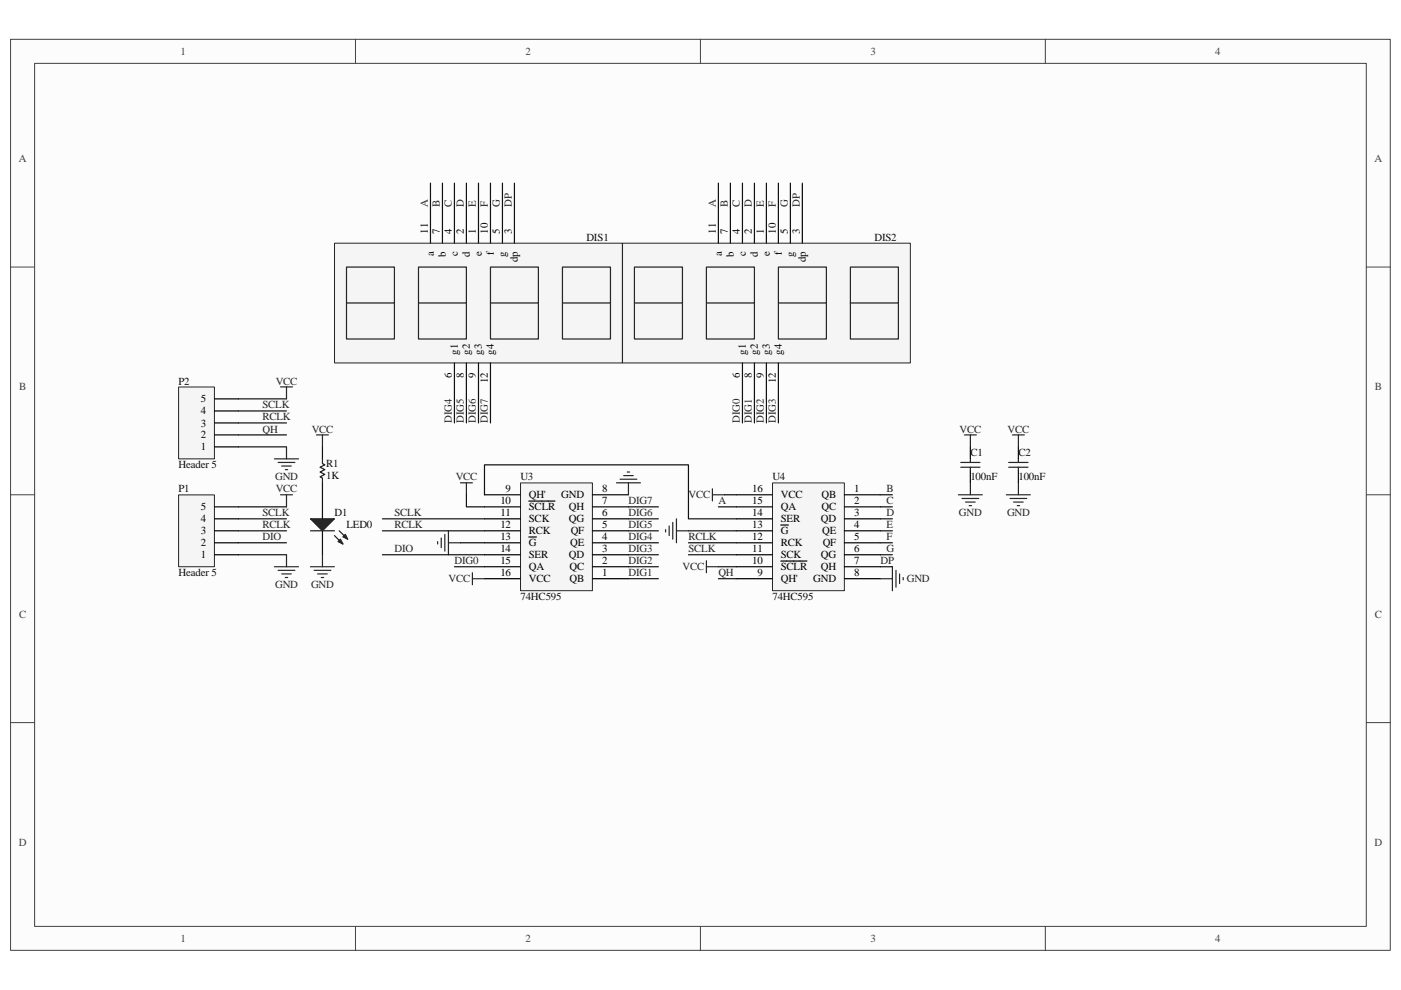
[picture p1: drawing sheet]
<svg xmlns="http://www.w3.org/2000/svg" width="297mm" height="210mm" viewBox="0 0 297 210" stroke-linecap="round" stroke-linejoin="round" font-family="sans-serif">
<path d="M2.3 8.4h292.5v193.2h-292.5z" fill="#fcfcfc"/>
<path d="M2.2 8.3h292.6v193.3h-292.6z" fill="none" stroke="#404040" stroke-width=".21"/>
<path d="M7.4 13.5h282.3v183h-282.3z" fill="#fcfcfc"/>
<g fill="none" stroke="#404040" stroke-width=".21">
<path d="M7.3 13.4h282.4v183.1h-282.4zM75.4 8.3v5.1M148.5 8.3v5.1M221.6 8.3v5.1M2.2 56.6h5.1M289.7 56.6h5.1M2.2 104.9h5.1M289.7 104.9h5.1M2.2 153.3h5.1M289.7 153.3h5.1M75.4 196.5v5.1M148.5 196.5v5.1"/>
<path d="M221.6 196.5v5.1"/>
</g>
<path d="M110.4 102.4h15.2v22.9h-15.2z" fill="#f5f5f5"/>
<path d="M110.4 102.4h15.2v22.9h-15.2z" fill="none" stroke="#262626" stroke-width=".21"/>
<g fill="none" stroke="#000" stroke-width=".25">
<path d="M102.7 117.7h7.6M102.7 115.1h7.6M102.7 112.6h7.6M102.7 110h7.6M102.7 107.5h7.6M102.7 104.9h7.6M112.1 106.3h5.6M112.1 113.9h1.6M125.6 117.7h7.6M125.6 115.1h7.6M125.6 112.6h7.6M125.6 110h7.6"/>
<path d="M125.6 107.5h7.6M125.6 104.9h7.6M102.7 122.7h7.6M102.7 120.2h7.6M125.6 122.7h7.6M125.6 120.2h7.6"/>
</g>
<path d="M163.8 102.4h15.2v22.9h-15.2z" fill="#f5f5f5"/>
<path d="M163.8 102.4h15.2v22.9h-15.2z" fill="none" stroke="#262626" stroke-width=".21"/>
<g fill="none" stroke="#000" stroke-width=".25">
<path d="M156.1 104.9h7.7M156.1 107.5h7.7M156.1 110h7.7M156.1 112.6h7.7M156.1 115.1h7.7M156.1 117.7h7.7M165.5 119h5.6M165.5 111.4h1.6M179 104.9h7.7M179 107.5h7.7M179 110h7.7M179 112.6h7.7"/>
<path d="M179 115.1h7.7M179 117.7h7.7M156.1 120.2h7.7M156.1 122.7h7.7M179 120.2h7.7M179 122.7h7.7"/>
</g>
<g fill="none" stroke="#262626" stroke-width=".25">
<path d="M92.8 114.9v.5M93.6 114.1v2M94.3 113.3v3.6M95.1 115.1h2.5M95.1 112.6v5.1M97.6 102.4h2.6M98.9 102.4v2.5M130.7 102.4h5.1M131.5 101.6h3.5M132.2 100.9h2.1M133 100.1h.5M133.2 102.4v2.5"/>
<path d="M141.1 112.3v.5M141.9 111.6v2M142.6 110.8v3.6M143.4 110v5.1M143.4 112.6h2.6M149.8 118.9v2.6M151 103.7v2.5M151 104.9h2.6M100.2 122.7h2.5M100.2 121.5v2.5M149.8 120.2h2.5M186.7 122.7h2.5"/>
<path d="M189.2 120.2v5.1M190 121v3.5M190.7 121.7v2.1M191.5 122.5v.5"/>
</g>
<g fill="none" stroke="#0e0e0e" stroke-width=".25">
<path d="M91.3 38.8v5.1M93.8 38.8v5.1M96.3 38.8v5.1M98.9 38.8v5.1M101.4 38.8v5.1M104 38.8v5.1M106.5 38.8v5.1M109.1 38.8v5.1M157.4 84.6v5.1M160 84.6v5.1M162.5 84.6v5.1M165 84.6v5.1"/>
<path d="M81.1 112.6h21.6M97.6 115.1h5.1M98.9 104.9v2.6h3.8M102.7 104.9v-6.3h43.3v11.4h10.1M133.2 115.1h6.4M133.2 107.5h6.4M133.2 110h6.4M133.2 112.6h6.4M133.2 117.7h6.4M146 115.1h10.1M146 117.7h10.1M146 112.6h10.1"/>
<path d="M152.3 107.5h3.8M153.6 104.9h2.5M186.7 115.1h2.5M186.7 107.5h2.5M186.7 110h2.5M186.7 112.6h2.5M186.7 117.7h2.5M186.7 104.9h2.5M96.3 120.2h6.4M133.2 120.2h6.4M133.2 122.7h6.4M186.7 120.2h2.5"/>
</g>
<path d="M70.9 51.6h61v25.4h-61z" fill="#f5f5f5"/>
<path d="M70.9 51.6h61v25.4h-61z" fill="none" stroke="#262626" stroke-width=".21"/>
<path d="M73.5 56.6h10.1v7.7h-10.1zM88.7 56.6h10.2v7.7h-10.2zM104 56.6h10.1v7.7h-10.1zM119.2 56.6h10.2v7.7h-10.2zM73.5 64.3v7.6h10.1v-7.6M88.7 64.3v7.6h10.2v-7.6M104 64.3v7.6h10.1v-7.6M119.2 64.3v7.6h10.2v-7.6" fill="none" stroke="#1c1c1c" stroke-width=".25"/>
<path d="M91.3 43.9v7.7M93.8 43.9v7.7M96.3 43.9v7.7M98.9 43.9v7.7M101.4 43.9v7.7M104 43.9v7.7M106.5 43.9v7.7M109.1 43.9v7.7M96.3 77v7.6M98.9 77v7.6M101.4 77v7.6M104 77v7.6" fill="none" stroke="#000" stroke-width=".25"/>
<path d="M81.1 110h21.6M81.1 117.7h21.6" fill="none" stroke="#0e0e0e" stroke-width=".25"/>
<path d="M132 51.6h61v25.4h-61z" fill="#f5f5f5"/>
<path d="M132 51.6h61v25.4h-61z" fill="none" stroke="#262626" stroke-width=".21"/>
<path d="M134.5 56.6h10.2v7.7h-10.2zM149.8 56.6h10.2v7.7h-10.2zM165 56.6h10.2v7.7h-10.2zM180.3 56.6h10.2v7.7h-10.2zM134.5 64.3v7.6h10.2v-7.6M149.8 64.3v7.6h10.2v-7.6M165 64.3v7.6h10.2v-7.6M180.3 64.3v7.6h10.2v-7.6" fill="none" stroke="#1c1c1c" stroke-width=".25"/>
<path d="M152.3 43.9v7.7M154.9 43.9v7.7M157.4 43.9v7.7M160 43.9v7.7M162.5 43.9v7.7M165 43.9v7.7M167.6 43.9v7.7M170.1 43.9v7.7M157.4 77v7.6M160 77v7.6M162.5 77v7.6M165 77v7.6" fill="none" stroke="#000" stroke-width=".25"/>
<path d="M152.3 122.7h3.8M152.3 120.2h3.8" fill="none" stroke="#0e0e0e" stroke-width=".25"/>
<path d="M37.9 105h7.6v15.2h-7.6z" fill="#f5f5f5"/>
<path d="M37.9 105h7.6v15.2h-7.6z" fill="none" stroke="#262626" stroke-width=".21"/>
<path d="M68.4 94.8v2.5M205.7 94.8v2.5M205.7 99.9v2.5M215.9 94.8v2.5M215.9 99.9v2.5M45.5 117.7h5.1M45.5 115.1h5.1M45.5 112.6h5.1M45.5 110h5.1M45.5 107.5h5.1M68.4 102.4v7.6M68.4 112.6v5.1" fill="none" stroke="#000" stroke-width=".25"/>
<g fill="none" stroke="#0e0e0e" stroke-width=".25">
<path d="M152.3 38.8v5.1M154.9 38.8v5.1M157.4 38.8v5.1M160 38.8v5.1M162.5 38.8v5.1M165 38.8v5.1M167.6 38.8v5.1M170.1 38.8v5.1M96.3 84.6v5.1M98.9 84.6v5.1M101.4 84.6v5.1M104 84.6v5.1"/>
<path d="M50.6 117.7h10.1M50.6 115.1h10.1M50.6 112.6h10.1M50.6 110h10.1M50.6 107.5h10.1"/>
</g>
<g fill="none" stroke="#262626" stroke-width=".25">
<path d="M67.1 92.2h2.5M68.4 92.2v2.6M204.5 92.2h2.5M205.7 92.2v2.6M214.6 92.2h2.6M215.9 92.2v2.6M59.5 104.9h2.5M60.7 104.9v2.6M60.7 117.7v2.5M68.4 117.7v2.5M203.2 104.9h5.1M204 105.7h3.5"/>
<path d="M204.7 106.5h2.1M205.5 107.3h.5M205.7 102.4v2.5M213.4 104.9h5.1M214.1 105.7h3.6M214.9 106.5h2M215.7 107.3h.5M215.9 102.4v2.5M58.2 120.2h5.1M59 121h3.5M59.7 121.7h2.1M60.5 122.5h.5"/>
<path d="M65.8 120.2h5.1M66.6 121h3.5M67.3 121.7h2.1M68.1 122.5h.5"/>
</g>
<path d="M68.4 97.3v1l.5 .3-1 .5 1 .5-1 .5 1 .5-1 .5 .5 .3v1M203.7 99.1h4.1M203.7 98.1h4.1M205.7 97.3v.8M205.7 99.1v.8M213.9 98.1h4M213.9 99.1h4M215.9 97.3v.8M215.9 99.1v.8M65.8 112.6h5.1M70.9 113.6l1.8 1.8M71.9 112.6l1.8 1.8" fill="none" stroke="#1c1c1c" stroke-width=".25"/>
<g fill="#1c1c1c" stroke="#1c1c1c" stroke-width=".25">
<path d="M65.8 110h5.1l-2.5 2.6z"/>
<path d="M72.2 114.4l.5 1-1-.5z"/>
<path d="M72.7 113.9l.5-.6 .5 1.1z"/>
</g>
<path d="M37.9 82.1h7.6v15.2h-7.6z" fill="#f5f5f5"/>
<path d="M37.9 82.1h7.6v15.2h-7.6z" fill="none" stroke="#262626" stroke-width=".21"/>
<path d="M45.5 94.8h5.1M45.5 92.2h5.1M45.5 89.7h5.1M45.5 87.2h5.1M45.5 84.6h5.1" fill="none" stroke="#000" stroke-width=".25"/>
<path d="M50.6 94.8h10.1M50.6 92.2h10.1M50.6 89.7h10.1M50.6 87.2h10.1M50.6 84.6h10.1" fill="none" stroke="#0e0e0e" stroke-width=".25"/>
<path d="M58.2 97.3h5.1M59 98.1h3.5M59.5 82.1h2.5M59.7 98.8h2.1M60.5 99.6h.5M60.7 82.1v2.5M60.7 94.8v2.5" fill="none" stroke="#262626" stroke-width=".25"/>
<g font-size="2.3" fill="#404040">
<text x="38.3" y="11.6">1</text>
<text x="111.4" y="11.6">2</text>
<text x="184.5" y="11.6">3</text>
<text x="257.7" y="11.6">4</text>
<text x="4" y="34.5">A</text>
<text x="291.4" y="34.5">A</text>
<text x="4" y="82.8">B</text>
<text x="291.5" y="82.8">B</text>
<text x="4" y="131.1">C</text>
<text x="291.5" y="131.1">C</text>
<text x="4" y="179.4">D</text>
<text x="291.4" y="179.4">D</text>
<text x="38.3" y="199.8">1</text>
<text x="111.4" y="199.8">2</text>
<text x="184.5" y="199.8">3</text>
<text x="257.7" y="199.8">4</text>
</g>
<g font-size="2.3" fill="#262626">
<text x="90.7" y="43.9" transform="rotate(-90 90.7 43.9)">A</text>
<text x="93.3" y="43.9" transform="rotate(-90 93.3 43.9)">B</text>
<text x="95.8" y="43.9" transform="rotate(-90 95.8 43.9)">C</text>
<text x="98.4" y="43.9" transform="rotate(-90 98.4 43.9)">D</text>
<text x="100.9" y="43.9" transform="rotate(-90 100.9 43.9)">E</text>
<text x="103.4" y="43.9" transform="rotate(-90 103.4 43.9)">F</text>
<text x="106" y="43.9" transform="rotate(-90 106 43.9)">G</text>
<text x="108.5" y="43.9" transform="rotate(-90 108.5 43.9)">DP</text>
<text x="151.8" y="43.9" transform="rotate(-90 151.8 43.9)">A</text>
<text x="154.3" y="43.9" transform="rotate(-90 154.3 43.9)">B</text>
<text x="156.9" y="43.9" transform="rotate(-90 156.9 43.9)">C</text>
<text x="159.4" y="43.9" transform="rotate(-90 159.4 43.9)">D</text>
<text x="161.9" y="43.9" transform="rotate(-90 161.9 43.9)">E</text>
<text x="164.5" y="43.9" transform="rotate(-90 164.5 43.9)">F</text>
<text x="167" y="43.9" transform="rotate(-90 167 43.9)">G</text>
<text x="169.6" y="43.9" transform="rotate(-90 169.6 43.9)">DP</text>
<text x="58.5" y="81.6">VCC</text>
<text x="55.7" y="86.6">SCLK</text>
<text x="55.7" y="89.2">RCLK</text>
<text x="95.8" y="89.7" transform="rotate(-90 95.8 89.7)">DIG4</text>
<text x="98.4" y="89.7" transform="rotate(-90 98.4 89.7)">DIG5</text>
<text x="100.9" y="89.7" transform="rotate(-90 100.9 89.7)">DIG6</text>
<text x="103.4" y="89.7" transform="rotate(-90 103.4 89.7)">DIG7</text>
<text x="156.9" y="89.7" transform="rotate(-90 156.9 89.7)">DIG0</text>
<text x="159.4" y="89.7" transform="rotate(-90 159.4 89.7)">DIG1</text>
<text x="161.9" y="89.7" transform="rotate(-90 161.9 89.7)">DIG2</text>
<text x="164.5" y="89.7" transform="rotate(-90 164.5 89.7)">DIG3</text>
<text x="55.7" y="91.7">QH</text>
<text x="66.1" y="91.7">VCC</text>
<text x="203.5" y="91.7">VCC</text>
<text x="213.6" y="91.7">VCC</text>
<text x="58.3" y="101.9">GND</text>
<text x="96.6" y="101.9">VCC</text>
<text x="58.5" y="104.4">VCC</text>
<text x="133.2" y="107">DIG7</text>
<text x="146" y="105.7">VCC</text>
<text x="152.3" y="107">A</text>
<text x="187.9" y="104.4">B</text>
<text x="187.9" y="107">C</text>
<text x="55.7" y="109.5">SCLK</text>
<text x="55.7" y="112.1">RCLK</text>
<text x="83.6" y="109.5">SCLK</text>
<text x="83.6" y="112.1">RCLK</text>
<text x="133.2" y="112.1">DIG5</text>
<text x="133.2" y="109.5">DIG6</text>
<text x="187.9" y="109.5">D</text>
<text x="187.9" y="112.1">E</text>
<text x="203.3" y="109.5">GND</text>
<text x="213.5" y="109.5">GND</text>
<text x="55.7" y="114.6">DIO</text>
<text x="83.6" y="117.2">DIO</text>
<text x="96.4" y="119.7">DIG0</text>
<text x="133.2" y="119.7">DIG2</text>
<text x="133.2" y="117.2">DIG3</text>
<text x="133.2" y="114.6">DIG4</text>
<text x="146" y="117.2">SCLK</text>
<text x="146" y="114.6">RCLK</text>
<text x="186.7" y="119.7">DP</text>
<text x="187.9" y="114.6">F</text>
<text x="187.9" y="117.2">G</text>
<text x="58.3" y="124.7">GND</text>
<text x="66" y="124.7">GND</text>
<text x="95.1" y="123.5">VCC</text>
<text x="133.2" y="122.2">DIG1</text>
<text x="144.7" y="121">VCC</text>
<text x="152.3" y="122.2">QH</text>
<text x="192.3" y="123.5">GND</text>
</g>
<g font-size="2.3">
<text x="90.7" y="49.5" transform="rotate(-90 90.7 49.5)">11</text>
<text x="93.3" y="49.5" transform="rotate(-90 93.3 49.5)">7</text>
<text x="95.8" y="49.5" transform="rotate(-90 95.8 49.5)">4</text>
<text x="98.4" y="49.5" transform="rotate(-90 98.4 49.5)">2</text>
<text x="100.9" y="49.5" transform="rotate(-90 100.9 49.5)">1</text>
<text x="103.4" y="49.5" transform="rotate(-90 103.4 49.5)">10</text>
<text x="106" y="49.5" transform="rotate(-90 106 49.5)">5</text>
<text x="108.5" y="49.5" transform="rotate(-90 108.5 49.5)">3</text>
<text x="151.8" y="49.5" transform="rotate(-90 151.8 49.5)">11</text>
<text x="154.3" y="49.5" transform="rotate(-90 154.3 49.5)">7</text>
<text x="156.9" y="49.5" transform="rotate(-90 156.9 49.5)">4</text>
<text x="159.4" y="49.5" transform="rotate(-90 159.4 49.5)">2</text>
<text x="161.9" y="49.5" transform="rotate(-90 161.9 49.5)">1</text>
<text x="164.5" y="49.5" transform="rotate(-90 164.5 49.5)">10</text>
<text x="167" y="49.5" transform="rotate(-90 167 49.5)">5</text>
<text x="169.6" y="49.5" transform="rotate(-90 169.6 49.5)">3</text>
<text x="92" y="54.4" transform="rotate(-90 92 54.4)">a</text>
<text x="94.5" y="54.5" transform="rotate(-90 94.5 54.5)">b</text>
<text x="97.1" y="54.4" transform="rotate(-90 97.1 54.4)">c</text>
<text x="99.6" y="54.5" transform="rotate(-90 99.6 54.5)">d</text>
<text x="102.2" y="54.4" transform="rotate(-90 102.2 54.4)">e</text>
<text x="104.7" y="54.1" transform="rotate(-90 104.7 54.1)">f</text>
<text x="107.3" y="54.5" transform="rotate(-90 107.3 54.5)">g</text>
<text x="109.8" y="55.6" transform="rotate(-90 109.8 55.6)">dp</text>
<text x="153.1" y="54.4" transform="rotate(-90 153.1 54.4)">a</text>
<text x="155.6" y="54.5" transform="rotate(-90 155.6 54.5)">b</text>
<text x="158.1" y="54.4" transform="rotate(-90 158.1 54.4)">c</text>
<text x="160.7" y="54.5" transform="rotate(-90 160.7 54.5)">d</text>
<text x="163.2" y="54.4" transform="rotate(-90 163.2 54.4)">e</text>
<text x="165.8" y="54.1" transform="rotate(-90 165.8 54.1)">f</text>
<text x="168.3" y="54.5" transform="rotate(-90 168.3 54.5)">g</text>
<text x="170.9" y="55.6" transform="rotate(-90 170.9 55.6)">dp</text>
<text x="97.1" y="75.2" transform="rotate(-90 97.1 75.2)">g1</text>
<text x="99.6" y="75.2" transform="rotate(-90 99.6 75.2)">g2</text>
<text x="102.2" y="75.2" transform="rotate(-90 102.2 75.2)">g3</text>
<text x="104.7" y="75.2" transform="rotate(-90 104.7 75.2)">g4</text>
<text x="158.1" y="75.2" transform="rotate(-90 158.1 75.2)">g1</text>
<text x="160.7" y="75.2" transform="rotate(-90 160.7 75.2)">g2</text>
<text x="163.2" y="75.2" transform="rotate(-90 163.2 75.2)">g3</text>
<text x="165.8" y="75.2" transform="rotate(-90 165.8 75.2)">g4</text>
<text x="95.8" y="80.2" transform="rotate(-90 95.8 80.2)">6</text>
<text x="98.4" y="80.2" transform="rotate(-90 98.4 80.2)">8</text>
<text x="100.9" y="80.2" transform="rotate(-90 100.9 80.2)">9</text>
<text x="103.4" y="81.3" transform="rotate(-90 103.4 81.3)">12</text>
<text x="156.9" y="80.2" transform="rotate(-90 156.9 80.2)">6</text>
<text x="159.4" y="80.2" transform="rotate(-90 159.4 80.2)">8</text>
<text x="161.9" y="80.2" transform="rotate(-90 161.9 80.2)">9</text>
<text x="164.5" y="81.3" transform="rotate(-90 164.5 81.3)">12</text>
<text x="42.6" y="87.9">4</text>
<text x="42.6" y="85.4">5</text>
<text x="42.6" y="95.5">1</text>
<text x="42.6" y="93">2</text>
<text x="42.6" y="90.5">3</text>
<text x="106.1" y="107">10</text>
<text x="107.2" y="104.4">9</text>
<text x="112.1" y="105.7">QH'</text>
<text x="119" y="105.7">GND</text>
<text x="127.7" y="107">7</text>
<text x="127.7" y="104.4">8</text>
<text x="159.5" y="107">15</text>
<text x="159.5" y="104.4">16</text>
<text x="165.6" y="105.7">VCC</text>
<text x="174.2" y="105.7">QB</text>
<text x="181.1" y="104.4">1</text>
<text x="181.1" y="107">2</text>
<text x="42.6" y="113.3">3</text>
<text x="42.6" y="110.8">4</text>
<text x="42.6" y="108.2">5</text>
<text x="106.1" y="109.5">11</text>
<text x="106.1" y="112.1">12</text>
<text x="112.1" y="108.2">SCLR</text>
<text x="112.1" y="110.8">SCK</text>
<text x="112.1" y="113.3">RCK</text>
<text x="120.6" y="110.8">QG</text>
<text x="120.6" y="108.2">QH</text>
<text x="121" y="113.3">QF</text>
<text x="127.7" y="109.5">6</text>
<text x="127.7" y="112.1">5</text>
<text x="159.5" y="112.1">13</text>
<text x="159.5" y="109.5">14</text>
<text x="165.6" y="113.3">G</text>
<text x="165.6" y="110.8">SER</text>
<text x="165.6" y="108.2">QA</text>
<text x="174.1" y="110.8">QD</text>
<text x="174.2" y="108.2">QC</text>
<text x="174.3" y="113.3">QE</text>
<text x="181.1" y="109.5">3</text>
<text x="181.1" y="112.1">4</text>
<text x="42.6" y="118.4">1</text>
<text x="42.6" y="115.9">2</text>
<text x="106.1" y="114.6">13</text>
<text x="106.1" y="117.2">14</text>
<text x="106.1" y="119.7">15</text>
<text x="112.1" y="115.9">G</text>
<text x="112.1" y="118.4">SER</text>
<text x="120.6" y="118.4">QD</text>
<text x="120.9" y="115.9">QE</text>
<text x="127.7" y="117.2">3</text>
<text x="127.7" y="119.7">2</text>
<text x="127.7" y="114.6">4</text>
<text x="159.5" y="119.7">10</text>
<text x="159.5" y="117.2">11</text>
<text x="159.5" y="114.6">12</text>
<text x="165.6" y="118.4">SCK</text>
<text x="165.6" y="115.9">RCK</text>
<text x="174.1" y="118.4">QG</text>
<text x="174.4" y="115.9">QF</text>
<text x="181.1" y="117.2">6</text>
<text x="181.1" y="119.7">7</text>
<text x="181.1" y="114.6">5</text>
<text x="106.1" y="122.2">16</text>
<text x="112.1" y="121">QA</text>
<text x="112.1" y="123.5">VCC</text>
<text x="120.8" y="123.5">QB</text>
<text x="120.8" y="121">QC</text>
<text x="127.7" y="122.2">1</text>
<text x="160.6" y="122.2">9</text>
<text x="165.6" y="123.5">QH'</text>
<text x="165.6" y="121">SCLR</text>
<text x="172.4" y="123.5">GND</text>
<text x="174.1" y="121">QH</text>
<text x="181.1" y="122.2">8</text>
</g>
<g font-size="2.3" fill="#0e0e0e">
<text x="124.4" y="51">DIS1</text>
<text x="185.4" y="51">DIS2</text>
<text x="37.9" y="81.6">P2</text>
<text x="37.9" y="99.4">Header 5</text>
<text x="69.1" y="101.6">1K</text>
<text x="69.1" y="99.1">R1</text>
<text x="110.4" y="101.9">U3</text>
<text x="163.8" y="101.9">U4</text>
<text x="205.7" y="101.9">100nF</text>
<text x="205.7" y="96.8">C1</text>
<text x="215.9" y="101.9">100nF</text>
<text x="215.9" y="96.8">C2</text>
<text x="37.9" y="104.4">P1</text>
<text x="70.9" y="109.5">D1</text>
<text x="73.5" y="112.1">LED0</text>
<text x="37.9" y="122.2">Header 5</text>
<text x="110.4" y="127.3">74HC595</text>
<text x="163.8" y="127.3">74HC595</text>
</g>
</svg>
